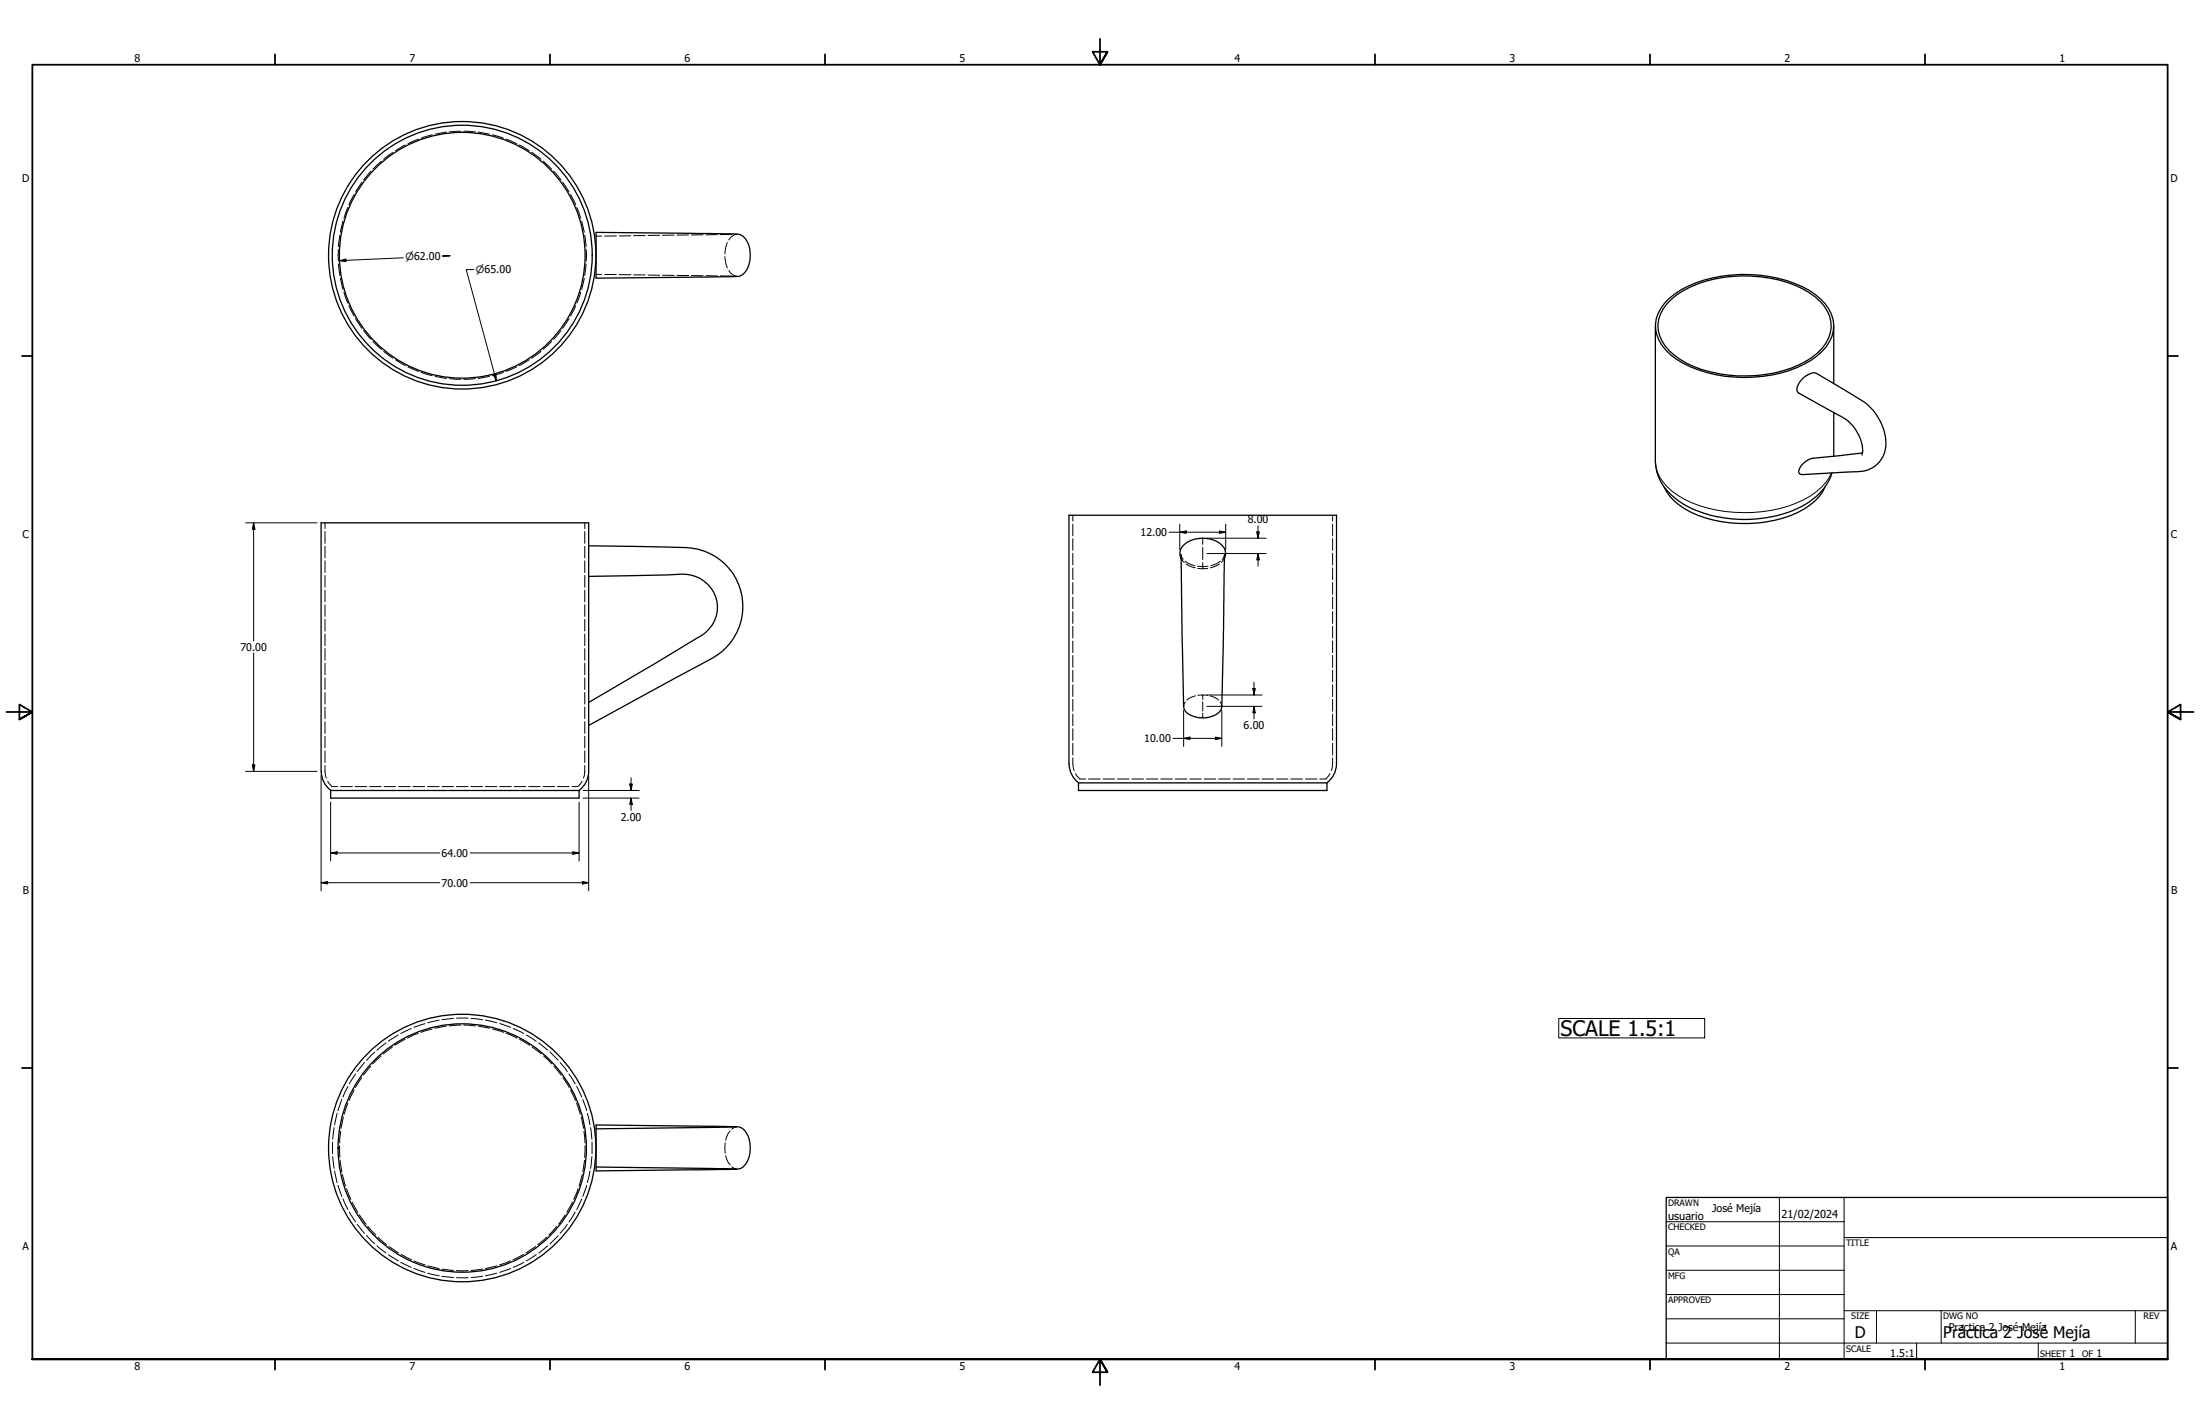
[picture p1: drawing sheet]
<svg xmlns="http://www.w3.org/2000/svg" width="864mm" height="559mm" viewBox="0 0 864 559" stroke-linecap="round" stroke-linejoin="round" font-family="sans-serif">
<!-- layer: Hidden (ANSI) -->
<g fill="none" stroke="#000" stroke-width=".39">
<path d="M154.2 59.8l-3.6 2.7M159.1 56.9l-3.9 2.3M164.3 54.6l-4.2 1.8M169.7 52.9l-4.3 1.3M175.3 51.8l-4.5 .8M180.9 51.5l-4.5 .3M182.1 51.5l4.5 .3M187.7 51.8l4.5 .8M193.2 52.9l4.4 1.3M198.7 54.6l4.1 1.8M203.8 56.9l4 2.3M208.7 59.8l3.6 2.7"/>
<path d="M139 76.3l-2 4.1M142 71.5l-2.4 3.8M145.7 67.2l-3 3.4M149.7 63.2l-3.3 3.2M213.2 63.2l3.3 3.2M217.3 67.2l2.9 3.4M220.9 71.5l2.5 3.8M224 76.3l2 4.1M132.8 97.9v4.5M133.4 92.3l-.5 4.5M134.6 86.7l-1 4.4M136.5 81.4l-1.5 4.3"/>
<path d="M226.4 81.4l1.6 4.3M228.3 86.7l1.1 4.4M229.6 92.3l.5 4.5M230.1 97.9v4.5M234 92.6h2.2M241.9 92.6h-4.5M247.6 92.5l-4.5 .1M248.7 92.5h4.5M259 92.3l-4.6 .1M264.6 92.3h-4.5M270.3 92.2l-4.6 .1M276 92.1l-4.6 .1"/>
<path d="M281.6 92.1h-4.5M285.5 95.2l-1 4.4M287.3 92l-4.5 .1M288.5 91.9h.6l-.4 .1a4.2 4.2 0 0 0-2.6 2.2M132.9 103.6l.5 4.5M133.6 109.2l1 4.4M135 114.7l1.5 4.2M137 120l2 4M226 120l-2 4M228 114.7l-1.6 4.2M229.4 109.2l-1.1 4.4M230.1 103.6l-.5 4.5"/>
<path d="M234 107.7h2.2M237.4 107.7l4.5 .1M243.1 107.8h4.5M248.7 107.9h4.5M254.4 107.9l4.6 .1M260.1 108l4.5 .1M265.7 108.1h4.6M271.4 108.1l4.6 .1M277.1 108.2l4.5 .1M282.8 108.3h4.5M284.5 100.7l1 4.5M286.1 106.2a3.8 3.8 0 0 0 3 2.2h-.6"/>
<path d="M139.6 125l2.4 3.8M142.7 129.7l3 3.5M146.4 134l3.3 3.1M150.6 137.9l3.6 2.7M212.3 137.9l-3.6 2.7M216.5 134l-3.3 3.1M220.2 129.7l-2.9 3.5M223.4 125l-2.5 3.8M155.2 141.2l3.9 2.2M160.1 144l4.2 1.7M165.4 146.1l4.3 1.3M170.8 147.7l4.5 .8"/>
<path d="M176.4 148.6l4.5 .2M186.6 148.6l-4.5 .2M192.2 147.7l-4.5 .8M197.6 146.1l-4.4 1.3M202.8 144l-4.1 1.7M207.8 141.2l-4 2.2M127.6 205.2v2.3M127.6 208.6v4.6M127.6 214.4v4.5M229.6 205.2v2.3M229.6 208.6v4.6M229.6 214.4v4.5"/>
<path d="M421.1 202.2v2.3M421.1 205.7v4.5M421.1 211.4v4.6M421.1 217.1v4.6M463.5 217.6l.9 1.9M463.6 219.2l1.3 1.5M472.1 211.2v2.4M472.1 214.8v4.8M480.6 219.2l-1.2 1.5M480.7 217.6l-.9 1.9M523.1 202.2v2.3M523.1 205.7v4.5"/>
<path d="M523.1 211.4v4.6M523.1 217.1v4.6M127.6 220.1v4.6M127.6 225.8v4.6M127.6 231.6v4.6M127.6 237.3v4.6M229.6 220.1v4.6M229.6 225.8v4.6M229.6 231.6v4.6M229.6 237.3v4.6M421.1 222.9v4.6M421.1 228.6v4.6"/>
<path d="M421.1 234.3v4.6M465.2 220.2l1.1 .8 2.7 1M465.6 221.4l1.3 .7 2.3 .7M470 222.2h4.2M470.2 223.1l1.9 .1M472.1 220.8v2.4M474.1 223.1l-2 .1M478.7 221.4l-1.4 .7-2.3 .7M479 220.2l-1.1 .8-2.6 1M523.1 222.9v4.6M523.1 228.6v4.6M523.1 234.3v4.6"/>
<path d="M127.6 243v4.6M127.6 248.8v4.6M127.6 254.5v4.6M229.6 243v4.6M229.6 248.8v4.6M229.6 254.5v4.6M421.1 240v4.7M421.1 245.8v4.6M421.1 251.5v4.6M421.1 257.2v4.7M523.1 240v4.7M523.1 245.8v4.6"/>
<path d="M523.1 251.5v4.6M523.1 257.2v4.7M127.6 260.2v4.6M127.6 266v4.6M127.6 271.7v4.6M127.6 277.4v4.6M229.6 260.2v4.6M229.6 266v4.6M229.6 271.7v4.6M229.6 277.4v4.6M421.1 263v4.6M421.1 268.7v4.6"/>
<path d="M421.1 274.4v4.7M465.3 275.5l-.7 1.7M469.3 273l-1.9 .7-1.5 1.1M472.1 272.7l-1.9 .2M472.1 272.7l1.9 .2M472.1 272.7v1.8M472.1 275.4v3.6M472.1 279.9v1.8M475 273l1.8 .7 1.5 1.1M479 275.5l.6 1.7M523.1 263v4.6M523.1 268.7v4.6"/>
<path d="M523.1 274.4v4.7M127.6 283.2v4.6M127.6 288.9v4.6M127.6 294.6v4.6M229.6 283.2v4.6M229.6 288.9v4.6M229.6 294.6v4.6M421.1 297.4v2.3l.5 2.7M421.1 280.2v4.6M421.1 285.9v4.6M421.1 291.7v4.6M523.1 297.4v2.3l-.5 2.7"/>
<path d="M523.1 280.2v4.6M523.1 285.9v4.6M523.1 291.7v4.6M127.6 300.4v2.3l.5 2.6M128.7 306.6l1.7 2.1h2.2M133.7 308.7h4.6M139.4 308.7h4.6M145.1 308.7h4.5M150.7 308.7h4.6M156.5 308.7h4.5M162.1 308.7h4.6M167.8 308.7h4.5"/>
<path d="M173.5 308.7h4.5M179.1 308.7h4.6M184.8 308.7h4.6M190.5 308.7h4.5M196.2 308.7h4.5M201.8 308.7h4.6M207.5 308.7h4.5M213.2 308.7h4.5M218.9 308.7h4.5M228.5 306.6l-1.7 2.1h-2.3M229.6 300.4v2.3l-.6 2.6M422.2 303.6l1.7 2.1h2.2"/>
<path d="M427.3 305.7h4.6M433 305.7h4.5M438.7 305.7h4.5M444.3 305.7h4.6M450 305.7h4.5M455.7 305.7h4.5M461.3 305.7h4.6M467 305.7h4.6M472.7 305.7h4.6M478.3 305.7h4.6M484.1 305.7h4.5M489.7 305.7h4.6"/>
<path d="M495.4 305.7h4.5M501.1 305.7h4.5M506.7 305.7h4.6M512.4 305.7h4.6M522 303.6l-1.6 2.1h-2.3M178.1 399.6l-4.6 .5M179.2 399.5h4.6M184.9 399.7l4.5 .5M143.1 416.9l-2.9 3.6M145.5 418.4l-2.8 3.5M147.1 412.9l-3.2 3.2M149.6 414.3l-3.3 3.2"/>
<path d="M151.5 409.3l-3.5 2.8M154.1 410.8l-3.7 2.8M156.3 406.1l-3.8 2.5M158.9 407.9l-3.9 2.2M161.4 403.6l-4.1 2M164.1 405.5l-4.1 1.9M166.8 401.7l-4.3 1.5M169.6 403.8l-4.4 1.3M172.4 400.3l-4.5 1.1M175.2 402.7l-4.5 .8M180.9 402.3l-4.6 .3M182.1 402.3l4.5 .3"/>
<path d="M187.8 402.7l4.4 .8M190.6 400.3l4.4 1M193.4 403.8l4.3 1.3M196.2 401.6l4.3 1.6M198.8 405.5l4.1 1.9M201.5 403.6l4.1 2M204 407.9l3.9 2.2M206.6 406.1l3.9 2.5M208.9 410.8l3.6 2.8M211.5 409.3l3.5 2.8M213.4 414.3l3.3 3.2M215.9 412.8l3.2 3.3"/>
<path d="M217.4 418.4l2.9 3.5M219.8 416.9l2.9 3.6M132.3 436.9l-1 4.5M134.2 431.5l-1.5 4.3M134.8 438.3l-.9 4.5M136.6 432.9l-1.5 4.3M136.6 426.3l-2 4.2M139 427.7l-2 4.2M139.6 421.4l-2.4 3.9M142 422.8l-2.5 3.9M221 422.8l2.4 3.9M223.3 421.4l2.5 3.9"/>
<path d="M224 427.7l1.9 4.2M226.3 432.9l1.5 4.3M226.4 426.3l1.9 4.2M228.2 438.3l.9 4.5M228.8 431.5l1.5 4.3M230.6 436.9l1 4.5M130.6 448.2v4.6M130.6 453.9l.5 4.6M131.1 442.5l-.5 4.5M131.3 459.5l1 4.6M133.3 449.6l.1 4.6M133.5 455.3l.7 4.6"/>
<path d="M133.7 443.9l-.4 4.6M229.2 443.9l.4 4.6M229.4 455.3l-.6 4.6M229.6 449.6l-.1 4.6M231.6 459.5l-1 4.6M231.8 442.5l.5 4.5M232.3 453.9l-.5 4.6M232.4 448.2v4.6M284.7 448.4v4.1M284.9 453.5l.9 2.5 .8 1.1M286.6 443.8l-.8 1.1-.9 2.6M287.3 457.9l1.8 .8"/>
<path d="M289.1 442.2l-1.8 .9M132.7 465.1l1.5 4.4M134.4 460.9l1.2 4.5M134.6 470.5l2 4.1M136 466.5l1.7 4.2M137.2 475.6l2.4 3.9M138.2 471.7l2.2 4M141 476.7l2.7 3.7M221.9 476.7l-2.6 3.7M224.7 471.7l-2.2 4M225.8 475.6l-2.5 3.9M226.9 466.5l-1.7 4.2"/>
<path d="M228.3 470.5l-1.9 4.2M228.5 460.9l-1.2 4.5M230.3 465.1l-1.5 4.4M140.2 480.4l2.9 3.6M143.9 484.8l3.2 3.3M144.4 481.3l3.1 3.3M148 488.8l3.5 2.9M148.3 485.5l3.5 2.9M152.5 492.4l3.8 2.4M152.7 489.1l3.8 2.6M157.3 495.4l4.1 1.9M157.5 492.3l4 2"/>
<path d="M162.5 497.8l4.3 1.5M162.6 494.8l4.3 1.6M167.9 499.6l4.5 1M168 496.8l4.4 1M173.5 498l4.6 .5M179.2 498.6h4.6M189.4 498l-4.5 .5M195 496.8l-4.4 1M195 499.6l-4.4 1M200.3 494.8l-4.2 1.6M200.5 497.8l-4.3 1.5M205.5 492.3l-4.1 2"/>
<path d="M205.6 495.4l-4.1 1.9M210.2 489.1l-3.7 2.6M210.5 492.4l-3.9 2.4M214.6 485.5l-3.5 2.9M215 488.9l-3.5 2.8M218.5 481.3l-3 3.3M219.1 484.9l-3.2 3.2M222.7 480.4l-2.9 3.6M173.5 500.8l4.6 .5M179.2 501.4h4.6M189.4 500.8l-4.5 .5"/>
</g>
<!-- layer: Visible (ANSI) -->
<g fill="none" stroke="#000" stroke-width=".51">
<path d="M234 91.2l51.8 .6a8.9 8.9 0 0 1 5.9 .9 11.2 11.2 0 0 1 0 14.9 6.1 6.1 0 0 1-4.6 1l-53.1 .6zM653.5 118.8a38.3 38.3 0 0 1 22.6-10.5 54.5 54.5 0 0 1 34.1 5.7 17.7 17.7 0 0 1 9.6 13.6 15.6 15.6 0 0 1-6.6 12.2 48.5 48.5 0 0 1-32.5 8.2 44.6 44.6 0 0 1-24.8-8.7 13.7 13.7 0 0 1-5-16.4zM654.4 119.2a37 37 0 0 1 22.2-10.4 51.6 51.6 0 0 1 33.5 6 16.2 16.2 0 0 1 8.7 13.7 17 17 0 0 1-9.9 13.3 53.8 53.8 0 0 1-46.8 .8 19.6 19.6 0 0 1-11.2-13.1 12.7 12.7 0 0 1 3.5-10.3zM649.8 127.9v53.1a19.5 19.5 0 0 0 9.3 15.7 49.5 49.5 0 0 0 38.6 5.6 31.7 31.7 0 0 0 19.2-11.9l1.7-3.1 .5-1.8M719.8 127.9v22.6M719.8 161.9v17.1M731.1 177.7l-19.5 2.1a7.1 7.1 0 0 0-5.5 5.5l.7 .8 .7 .1 19.4-1a12 12 0 0 0 12.4-6.3 18.1 18.1 0 0 0-4-17.9l-1.1-1.1a25.8 25.8 0 0 0-7.8-5.5l-13.3-7.8a6 6 0 0 0-6.3 2.9 4.4 4.4 0 0 0-1.2 4.3l15 8.5a16.4 16.4 0 0 1 10.5 15.6l-.2 .7M653.2 190.9a24.8 24.8 0 0 0 16.5 12.4 51.2 51.2 0 0 0 38.6-3.6 19.3 19.3 0 0 0 8.2-8.8M231.1 214.2l28.7 .4a42.2 42.2 0 0 1 16.7 1.7 23.2 23.2 0 0 1 15.1 21.2 23.2 23.2 0 0 1-14.2 22l-46.3 25.2M463.5 217.6l1.1 59.6a4.7 4.7 0 0 0 4.3 4 10.2 10.2 0 0 0 10-2l.7-2 1.1-59.6M463.6 219.2a4.8 4.8 0 0 1 2.3-6.3 11.6 11.6 0 0 1 14.5 2 4.2 4.2 0 0 1 .2 4.3M231.1 226.2l30.6-.6a26 26 0 0 1 11.4 .7 12.9 12.9 0 0 1 8.5 11.7 12.9 12.9 0 0 1-7.7 12.3l-42.8 25.4"/>
<path d="M126 302.7v-97.5h105.1v97.5M126.1 302.7a9.4 9.4 0 0 0 3.8 7.5M129.8 310.2h97.5v3h-97.5zM231.1 302.7a9.4 9.4 0 0 1-3.8 7.5M423.4 307.2h97.5v3h-97.5zM423.4 307.2a9.6 9.6 0 0 1-3.8-7.5v-97.5h105v97.5a9.4 9.4 0 0 1-3.7 7.5M234 441.5l51.8 .6a8.5 8.5 0 0 1 5.9 .9 11.3 11.3 0 0 1 0 15 6.5 6.5 0 0 1-4.6 .9l-53.1 .6zM234 458l55.1 .7M289.1 442.2l-55.1 .8"/>
<circle cx="181.4" cy="100.2" r="51"/>
<circle cx="181.5" cy="100.2" r="48.2"/>
<circle cx="181.5" cy="100.2" r="52.5"/>
<circle cx="181.5" cy="450.5" r="48.7"/>
<circle cx="181.5" cy="450.5" r="52.5"/>
</g>
<!-- layer: Visible Narrow (ANSI) -->
<path d="M649.8 181a15.6 15.6 0 0 0 6.6 11.8 45.4 45.4 0 0 0 28.1 8.4 47.2 47.2 0 0 0 28.3-8.1 18.4 18.4 0 0 0 6.1-7.6" fill="none" stroke="#000" stroke-width=".39"/>
<!-- layer: Border (ANSI) -->
<g fill="none" stroke="#000" stroke-width=".7">
<path d="M431.8 15.2v10.2l-2.9-5.1h5.8l-2.9 5.1 2.9-5.1M107.9 21.3v4.1M215.9 21.3v4.1M323.8 21.3v4.1M539.8 21.3v4.1M647.7 21.3v4.1M755.6 21.3v4.1M8.6 139.7h4.1M850.9 139.7h4.1M2.5 279.4h10.2l-5.1-2.9v5.8l5.1-2.9-5.1 2.9M861.1 279.4h-10.2l5.1-2.9v5.8l-5.1-2.9 5.1 2.9M8.6 419.1h4.1"/>
<path d="M850.9 419.1h4.1M12.7 533.4v-508h838.2v508h-838.2h838.2M107.9 533.4v4.1M215.9 533.4v4.1M323.8 533.4v4.1M434.7 538.5l-2.9-5.1 2.9 5.1h-5.8l2.9-5.1v10.2M539.8 533.4v4.1M647.7 533.4v4.1M755.6 533.4v4.1"/>
</g>
<!-- layer: Title (ANSI) -->
<g fill="none" stroke="#000" stroke-width=".39">
<path d="M654 479.4h69.9M698.5 469.9v63.5M723.9 469.9v63.5M654 488.9h69.9M654 498.5h69.9M723.9 485.6h127M654 508h69.9M654 517.5h69.9M723.9 514.3h127M736.6 514.3v12.7M762 514.3v12.7M838.2 514.3v12.7"/>
<path d="M654 527h196.9M752.3 527v6.4M800.1 527v6.4"/>
</g>
<path d="M654 469.9h196.9v63.5h-196.9z" fill="none" stroke="#000" stroke-width=".51"/>
<!-- layer: Dimension (ANSI) -->
<g fill="none" stroke="#000" stroke-width=".39">
<path d="M133.3 102.3l2.5-.6v1zM158.3 101.2l-25 1.1M173.7 100.4h3l-3 .1M186 105.8h-3l11.8 43.6M193.7 147.1l1-.3 .1 2.6zM96.4 205.2h28.1M99.6 205.2l.5 2.5h-1zM99.6 205.2v46.3M458.9 208.9h22.2M463.1 208.9l2.5-.6v1zM463.1 205.7v9.9M473.7 217.2h23.3"/>
<path d="M473.7 211.2h23.3M478.7 208.3l2.4 .6-2.4 .4zM481.1 205.7v9.9M493.3 208.7h1l-.5 2.5zM493.8 217.2l.5 2.5h-1zM493.8 206.3v4.9M493.8 217.2v5M99.6 256.3v46.4M464.6 278.8v14.1M473.7 272.7h21.7M473.7 277.2h21.7M479.6 278.8v14.1"/>
<path d="M491.8 270.2h1l-.5 2.5zM492.3 277.2l.5 2.5h-1zM492.3 267.7v5M492.3 277.2v4.9M460.4 289.8h19.2M464.6 289.8l2.5-.6v1zM477.1 289.2l2.5 .6-2.5 .4zM96.4 302.7h28.1M99.1 300.2h1l-.5 2.5zM126 304.3v45.3M129.8 314.8v23.1M227.3 314.8v23.1"/>
<path d="M228.9 310.2h22M228.9 313.2h22M231.1 304.3v45.3M247.2 307.7h1l-.5 2.5zM247.7 313.2l.5 2.5h-1zM247.7 305.2v5M247.7 313.2v4.9M129.8 334.7l2.5-.4v.9zM129.8 334.7h42.8M184.6 334.7h42.7M224.9 334.3l2.4 .4-2.4 .5zM126 346.4l2.6-.5v1z"/>
<path d="M126 346.4h46.6M184.6 346.4h46.5M228.6 345.9l2.5 .5-2.5 .5z"/>
</g>
<g fill="#000">
<path d="M133.3 102.3l2.5-.6v1zM193.7 147.1l1-.3 .1 2.6zM99.6 205.2l.5 2.5h-1zM463.1 208.9l2.5-.6v1zM478.7 208.3l2.4 .6-2.4 .4zM493.3 208.7h1l-.5 2.5zM493.8 217.2l.5 2.5h-1zM491.8 270.2h1l-.5 2.5zM492.3 277.2l.5 2.5h-1zM464.6 289.8l2.5-.6v1zM477.1 289.2l2.5 .6-2.5 .4zM99.1 300.2h1l-.5 2.5z"/>
<path d="M247.2 307.7h1l-.5 2.5zM247.7 313.2l.5 2.5h-1zM129.8 334.7l2.5-.4v.9zM224.9 334.3l2.4 .4-2.4 .5zM126 346.4l2.6-.5v1zM228.6 345.9l2.5 .5-2.5 .5z"/>
</g>
<!-- layer: Symbol (ANSI) -->
<path d="M611.9 399.7h57.3v7.6h-57.3z" fill="none" stroke="#000" stroke-width=".39"/>
<text font-size="8.4" x="612.6" y="406.5">SCALE 1.5:1</text>
<g font-size="6.3">
<text x="728.1" y="524.9">D</text>
<text x="762.8" y="525">Práctica 2 José Mejía</text>
</g>
<g font-size="4.3">
<text x="654.8" y="478.6">usuario</text>
<text x="699.3" y="478">21/02/2024</text>
</g>
<g font-size="4.2">
<text x="52.8" y="24.4">8</text>
<text x="160.8" y="24.4">7</text>
<text x="268.7" y="24.4">6</text>
<text x="376.7" y="24.4">5</text>
<text x="484.6" y="24.4">4</text>
<text x="592.6" y="24.4">3</text>
<text x="700.5" y="24.4">2</text>
<text x="808.5" y="24.4">1</text>
<text x="8.8" y="71.4">D</text>
<text x="852" y="71.4">D</text>
<text x="489.8" y="205.4">8.00</text>
<text x="8.9" y="211.1">C</text>
<text x="447.7" y="210.4">12.00</text>
<text x="852.2" y="211.1">C</text>
<text x="94.4" y="255.5">70.00</text>
<text x="488.2" y="286">6.00</text>
<text x="449.2" y="291.3">10.00</text>
<text x="243.6" y="322">2.00</text>
<text x="173.4" y="336.2">64.00</text>
<text x="173.4" y="347.9">70.00</text>
<text x="9" y="350.8">B</text>
<text x="852.2" y="350.8">B</text>
<text x="672.1" y="475.6">José Mejía</text>
<text x="8.9" y="490.5">A</text>
<text x="852.2" y="490.5">A</text>
<text x="765" y="522.3">Practica 2 José Mejía</text>
<text x="742" y="532.6">1.5:1</text>
<text x="812.4" y="532.6">1</text>
<text x="823" y="532.6">1</text>
<text x="52.8" y="537.5">8</text>
<text x="160.8" y="537.5">7</text>
<text x="268.7" y="537.5">6</text>
<text x="376.7" y="537.5">5</text>
<text x="484.6" y="537.5">4</text>
<text x="592.6" y="537.5">3</text>
<text x="700.5" y="537.5">2</text>
<text x="808.5" y="537.5">1</text>
</g>
<g font-size="3.9">
<text x="159.1" y="101.9">⌀62.00</text>
<text x="186.8" y="107.3">⌀65.00</text>
</g>
<g font-size="3.5">
<text x="654.8" y="473.2">DRAWN</text>
<text x="654.8" y="482.8">CHECKED</text>
<text x="724.7" y="488.9">TITLE</text>
<text x="654.8" y="492.3">QA</text>
<text x="654.8" y="501.8">MFG</text>
<text x="654.8" y="511.4">APPROVED</text>
<text x="726.7" y="517.7">SIZE</text>
<text x="762.8" y="517.7">DWG NO</text>
<text x="841.4" y="517.7">REV</text>
<text x="724.7" y="530.4">SCALE</text>
<text x="800.9" y="532.6">SHEET</text>
<text x="817.4" y="532.6">OF</text>
</g>
</svg>
